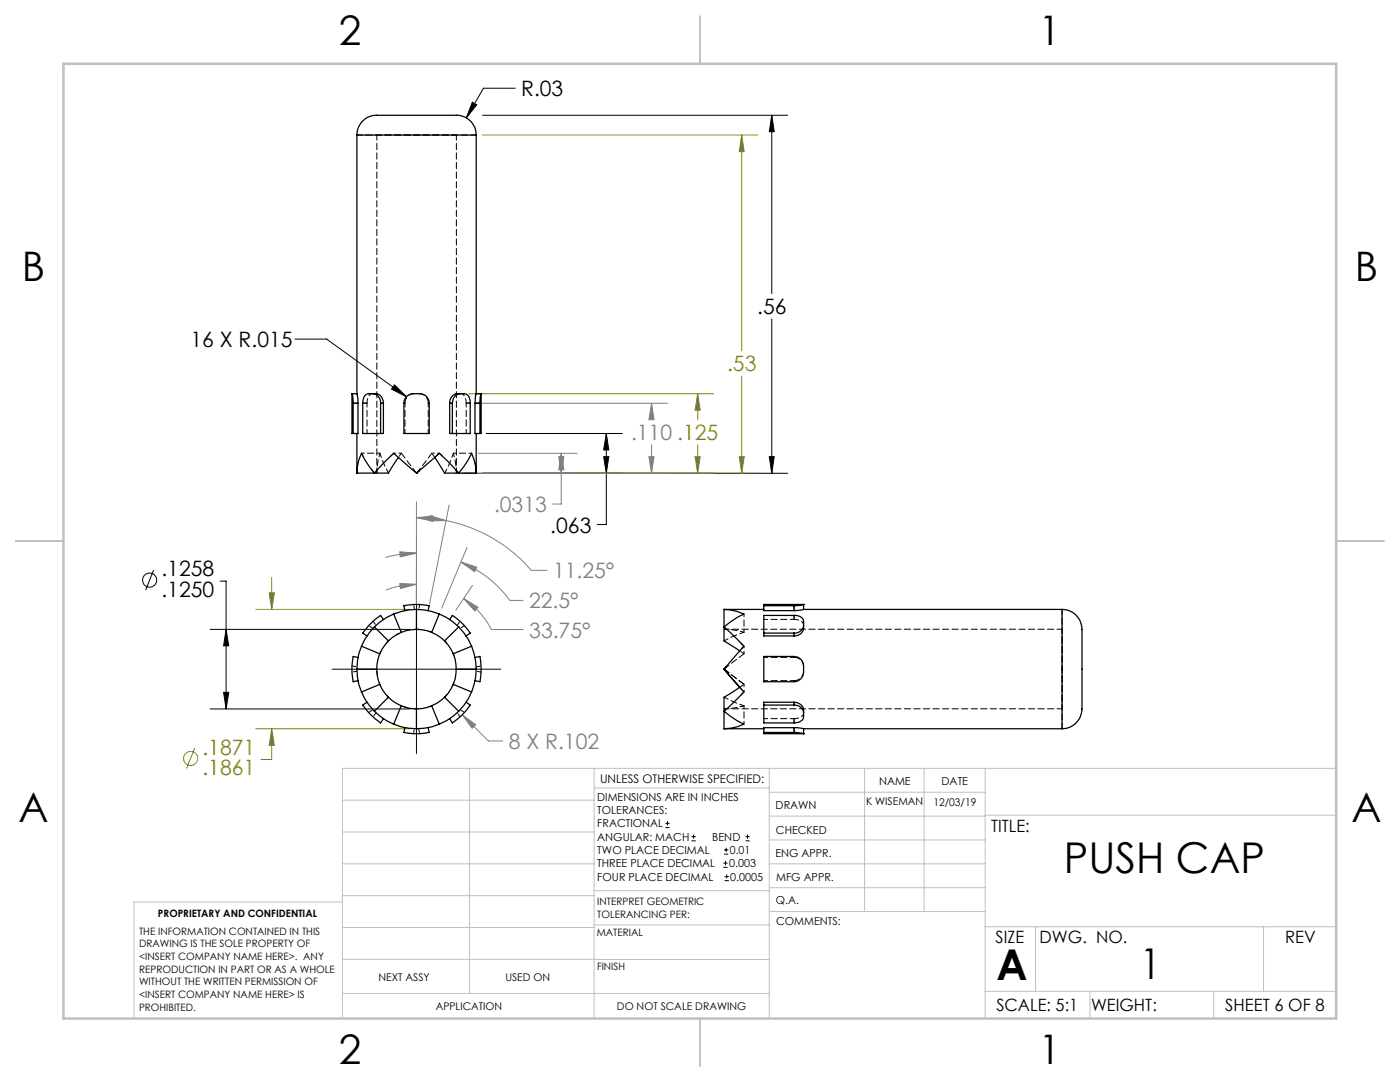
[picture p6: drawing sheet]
<svg xmlns="http://www.w3.org/2000/svg" width="279mm" height="216mm" viewBox="0 0 279 216" stroke-linecap="round" stroke-linejoin="round" font-family="sans-serif">
<g fill="none" stroke="#000" stroke-width=".2">
<path d="M102.8 17.6h-6.3l-3.4 5.9M94.3 20.4l.8 .5-2 2.6zM96.3 23h60.9M154 23v35.6M154 23l.5 3.3h-1zM58.8 67.7h6.4l15.9 11.5M78.7 76.8l2.4 2.4-3-1.6zM154 63.6v30.8M96.3 94.4h60.9M97 86.5h27.2M120.5 91.1h1l-.5 3.3zM121 86.5v18.2h-1.8"/>
<path d="M121 86.5l.5 3.3h-1zM153.5 91.1h1l-.5 3.3zM30.7 113.7l-1.6 4.1M43.9 116h1.2v25.5M83.1 116.7v33.7M41.9 125.6h39.9M44.6 138.1h1l-.5 3.4zM45.1 125.6l.5 3.3h-1zM66.3 133.5h33.6M41.9 141.5h39.9M132.8 165.1h.8M132.8 164.3h.8"/>
<path d="M133.2 163.9v.8M138 167.8h.9M138 166.9h.9M138.4 166.5v.9M144.4 173.1h.8M144.4 172.2h.8M144.5 170.4h.8M144.5 169.6h.8M144.6 175.7h.9M144.6 174.9h.9M144.8 171.8v.8M144.9 169.2v.8"/>
<path d="M145 174.5v.8M148.8 167.8h.8M148.8 166.9h.8M149.2 166.5v.9"/>
<circle cx="29.9" cy="115.8" r="1.4"/>
</g>
<g fill="none" stroke="#808000" stroke-width=".2">
<path d="M96.3 27h54.9M148 27l.5 3.3h-1zM148 27v43M93.5 78.6h48.9M139.2 78.6l.5 3.2h-1zM139.2 78.6v5.1M148 75v19.4M92.3 94.4h58.9M138.7 91.1h1l-.5 3.3zM139.2 88.8v5.6M147.5 91.1h1l-.5 3.3zM53.7 118.3h1.1l-.6 3.3z"/>
<path d="M54.2 115.3v6.3M51 121.6h30.8M38.8 149.3l-1.6 4.1M51 145.4h30.8M54.2 145.4l.6 3.3h-1.1zM54.2 145.4v6.2h-2.1"/>
<circle cx="38" cy="151.3" r="1.4"/>
</g>
<g fill="none" stroke="#808080" stroke-width=".2">
<path d="M95.1 80.5h38.1M95.4 90.5h19.8M96.3 94.4h36.9M111.5 91.1h1l-.5 3.3zM112 90.5v10.1h-1.7M112 90.5l.5 3.2h-1zM129.5 91.1h1l-.5 3.3zM130 80.5v3.2M130 88.8v5.6M130 80.5l.5 3.2h-1zM79.8 110.1l3.3 .3-3.2 .7zM79.8 116.4l3.3 .2-3.2 .8z"/>
<path d="M83.1 100.1v20.2M83.1 103.3l3.4-.3-.1 1zM83.1 103.3a27.5 27.5 0 0 1 5.9 .6M83.1 110.4a24.1 24.1 0 0 0-6.2 .8M83.1 116.6a16 16 0 0 0-6.1 1.2M85.8 102.9l3.2 1h-3.3zM89 103.9a29.9 29.9 0 0 1 17 9.9h3.2M89.6 100.8l-3.9 19.7M92 112.1l3.1 1.1-.4 .9zM92 112.1a22.4 22.4 0 0 1 9.7 7.7h2.7M92.5 119.5l2.9 1.6-.6 .8zM92.5 119.5a16.6 16.6 0 0 1 5.6 6.1h6.3"/>
<path d="M93.2 109.2l-5 12.2M94.3 116.8l-3.3 4.9M92.3 142.6l5.2 5.2h2.8M92.3 142.6l2.6 2-.7 .7z"/>
</g>
<g fill="none" stroke="#c0c0c0" stroke-width=".2">
<path d="M68.3 159.7h50.3M93.7 153.3v44.9M118.6 153.3v49.9M118.6 157.2h34.9M153.5 153.3v49.9M153.5 158.1h43.1M172.5 153.3v28.6M184.4 153.3v28.6M196.6 153.3v49.9M266.7 153.3h-198.4v49.9M68.3 178.7h50.3M68.3 172.4h50.3"/>
<path d="M68.3 166h50.3M68.3 180h-41.6v23.2M118.6 177.7h35M153.5 167.6h43.1M153.5 162.8h43.1M153.5 172.4h43.1M153.5 177.1h43.1M196.6 162.7h70.1M68.3 198.2h85.2M68.3 191.4l85.2 .1M68.3 185.1h50.3M118.6 184.6h35"/>
<path d="M153.6 181.9h43M196.6 197.8h70.1M196.6 184.9h70.1M206.7 184.9v12.9M217.5 197.8v5.4M242.2 197.8v5.4M252.2 184.9v12.9"/>
</g>
<path d="M139.7 3.2v9.5M3.1 107.9h9.6M266.7 107.9h9.5M139.7 203.2v9.6" fill="none" stroke="#c0c0c0" stroke-width=".25"/>
<path d="M12.7 12.7h254v190.5h-254z" fill="none" stroke="#c0c0c0" stroke-width=".5"/>
<g fill="#000">
<path d="M78.7 76.8l2.4 2.4-3-1.6z"/>
<path d="M44.6 138.1h1l-.5 3.4zM45.1 125.6l.5 3.3h-1zM153.5 91.1h1l-.5 3.3zM154 23l.5 3.3h-1zM94.3 20.4l-1.2 3.1 2-2.6zM120.5 91.1h1l-.5 3.3zM121 86.5l.5 3.3h-1z"/>
</g>
<path d="M53.7 118.3h1.1l-.6 3.3zM54.2 145.4l.6 3.3h-1.1zM139.2 78.6l.5 3.2h-1zM138.7 91.1h1l-.5 3.3zM148 27l.5 3.3h-1zM147.5 91.1h1l-.5 3.3z" fill="#808000"/>
<path d="M85.8 102.9l3.2 1h-3.3zM83.1 103.3l3.4-.3-.1 1zM92 112.1l3.1 1.1-.4 .9zM79.8 110.1l3.3 .3-3.2 .7zM92.5 119.5l2.9 1.6-.6 .8zM79.8 116.4l3.3 .2-3.2 .8zM92.3 142.6l1.9 2.7 .7-.7zM112 90.5l.5 3.2h-1zM111.5 91.1h1l-.5 3.3zM130 80.5l.5 3.2h-1zM129.5 91.1h1l-.5 3.3z" fill="#808080"/>
<g fill="none" stroke="#000" stroke-width=".25">
<path d="M71.2 27a4.2 4.2 0 0 1 5.1-4h13.4a4.5 4.5 0 0 1 5.2 3l.1 1M71.2 27h23.8M71.2 27v51.6M95 27v51.6M70.2 78.6l.3 1.9M70.2 78.6v7.9h.3M70.2 78.6h.1M70.2 78.6h1M71.2 78.6l.2 1.9M74.5 78.6a1.74 1.74 0 0 1 2 1.9M74.5 78.6a1.73 1.73 0 0 1 1.5 1.9M74.5 78.6a1.67 1.67 0 0 0-2.1 1.9v6h3.6"/>
<path d="M81.3 79l.9-.4h.9a2.05 2.05 0 0 1 2.6 1.9v6h-5.1v-6.5zM91.8 78.6a1.75 1.75 0 0 0-2.1 1.9M91.8 78.6a1.64 1.64 0 0 1 2 1.9v6h-3.5M91.8 78.6a1.71 1.71 0 0 0-1.5 1.9M95 78.6l-.2 1.9M95 78.6h1M96 78.6v7.9h-.2M96 78.6l-.2 1.9M70.5 80.5h.9M70.5 80.5v6M71.2 94.4l.4-2.6 .5-1.3 .7 1.3 1.9 2.6M71.2 86.5v7.9"/>
<path d="M71.2 94.4h3.4M71.4 80.5v6h-.9M74.7 94.4l3.9-3.9 4.5 3.9M76 80.5h.5M76 80.5v6M76.5 80.5v6h-.5M79.5 91.3l-2 3.1h-2.8M83.1 94.4l4.6-3.9 3.8 3.9M83.1 94.4h.1M83.6 94l-.5 .4M86.7 91.3l2 3.1h2.8M89.7 80.5v6h.6"/>
<path d="M89.7 80.5h.6M90.3 80.5v6M91.5 94.4l2-2.6 .6-1.3 .8 2.6 .1 1.3M91.6 94.4h3.4M94.8 80.5v6h1M94.8 80.5h1M95 86.5v7.9M95.8 80.5v6M71.2 133.5l.4 3.1 .5 1.5M71.2 133.5h4M71.4 131.2l-.9-.2a13 13 0 0 0 0 5l.9-.2M72.1 128.9l-.5 1.5-.4 3.1"/>
<path d="M72.1 138.1l.7 1.4 1.9 2.4M72.1 128.9l3.7 1.6M74.7 125.1l-1.9 2.5-.7 1.3M74.7 125.1l2.8 2.8M75.2 133.5v1l.6 2.1M75.8 130.5l-.6 2v1M75.8 136.6l.4 .9 1.3 1.6M75.8 136.6l-3.7 1.5M76.5 123.6l-.5-.8a13.4 13.4 0 0 0-3.6 3.5l.8 .6M77.5 127.9l-1.3 1.6-.4 1M77.5 139.1l.8 .7 1.8 1M77.5 139.1l-2.8 2.8"/>
<path d="M78.6 122.5l-1.4 .7-2.5 1.9M78.6 122.5l1.5 3.7M80.1 126.2l-1.8 1-.8 .7M80.8 121.8l-.2-.9a13 13 0 0 1 5.1 0l-.3 .9M83.1 125.6l2.1 .2 .9 .4M83.1 121.6l1.6 .1 3 .8M83.1 125.6l-2 .2-1 .4M83.1 121.6l-1.5 .1-3 .8M83.1 121.6v4M86.1 126.2l1 .4 1.6 1.3M87.7 122.5l1.4 .7 2.4 1.9M87.7 122.5l-1.6 3.7"/>
<path d="M88.7 139.1l-1.6 1.3-1 .4M88.7 127.9l.7 .8 1.1 1.8M88.7 139.1l2.8 2.8M89.7 123.6l.6-.8a12.1 12.1 0 0 1 3.5 3.5l-.8 .6M90.5 136.6l-1.1 1.8-.7 .7M90.5 130.5l.3 .9 .3 2.1M90.5 136.6l3.6 1.5M91.1 133.5l-.3 2.1-.3 1M91.1 133.5h3.9M91.5 125.1l2 2.5 .6 1.3M91.5 125.1l-2.8 2.8M94.1 138.1l-.6 1.4-2 2.4"/>
<path d="M94.1 128.9l.8 3.1 .1 1.5M94.1 128.9l-3.6 1.6M94.8 131.2l1-.2a13 13 0 0 1 0 5l-1-.2M95 133.5l-.1 1.6-.8 3M144.5 133.5l3.9 4.6-3.9 3.8M144.5 125.1l3.9 3.8-3.9 4.6M144.5 121.6l1.3 .1 2.6 .8-1.3 .7-2.6 1.9M144.5 133.5l3.1 3.6-3.1 2v2.8M144.5 125.1v2.8l3.1 2M144.5 133.5h.1M144.5 121.6h7.9M144.5 121.6v3.4"/>
<path d="M144.9 133l-.4 .5M152.4 131h6.1a2.19 2.19 0 0 1 1.9 2.8 1.98 1.98 0 0 1-1.9 2.2h-6.1zM152.4 126.3v.6h6.1M152.4 120.9v.9h6.1M152.4 126.3h6.1M152.4 120.9h6.1M158.5 120.9v.9M158.5 126.3v.6M160.4 124.8a1.78 1.78 0 0 1-1.9 2.1M160.4 121.6l-1.9 .2M160.4 124.8a1.73 1.73 0 0 1-1.9 1.5M160.4 124.8a1.64 1.64 0 0 0-1.9-2h-6.1v3.5"/>
<path d="M160.4 120.6l-1.9 .3M160.4 120.6h-8v.3M160.4 120.6h.1M160.4 121.6h51.5M160.4 120.6v1M211.9 121.6a4.1 4.1 0 0 1 4 4.9v10.8a19.8 19.8 0 0 1-.2 5.5 3.9 3.9 0 0 1-3.8 2.6M211.9 121.6v23.8M73.2 140.1l-.8 .6a14.2 14.2 0 0 0 3.6 3.6l.5-.9M74.7 141.9l2.5 1.9 1.4 .7M78.6 144.5l1.4 .5 3.1 .4M80.1 140.8l1 .4 2 .3M80.1 140.8l-1.5 3.7"/>
<path d="M80.8 145.2l-.2 1a13 13 0 0 0 5.1 0l-.3-1M83.1 141.5v3.9M86.1 140.8l-.9 .4-2.1 .3M86.1 140.8l1.6 3.7M87.7 144.5l-1.5 .5-3.1 .4M91.5 141.9l-2.4 1.9-1.4 .7M93 140.1l.8 .6a12.8 12.8 0 0 1-3.5 3.6l-.6-.9M144.5 141.9l2.6 1.9 1.3 .7-1.3 .5-2.6 .4M144.5 145.4h7.9M144.5 142v3.4M152.4 140.7v3.6h6.1a1.57 1.57 0 0 0 1.9-1.5v-.6M152.4 146.2v.2h8"/>
<path d="M152.4 140.7h6.1M152.4 146.2h6.1M158.5 140.1a1.79 1.79 0 0 1 1.9 2.1M158.5 145.2l1.9 .2M158.5 140.7a1.77 1.77 0 0 1 1.9 1.5M158.5 146.2l1.9 .2M158.5 140.1h-6.1v.6M158.5 145.2h-6.1v1M158.5 140.1v.6M158.5 145.2v1M160.4 146.4h.1M160.4 145.4h51.5"/>
<path d="M160.4 145.4v1"/>
</g>
<g fill="none" stroke="#000" stroke-width=".2" stroke-dasharray="1.3 .6" stroke-dashoffset=".5">
<path d="M70.5 80.4h1M73.2 80.4v6.1M74.7 94.4l.6-.7M75.8 90.4l-.5 2.7-.1 1.3M77.9 91.1l.7-.7M80.1 90.4l-.6 .9M80.8 80.4v6.1M85.5 80.4v6.1M86.8 91.3l-.6-.9M86.9 91.1l.8-.7M87.7 90.4l.7 .7M91 93.7l.6 .7"/>
<path d="M91.1 94.4l-.1-1.3-.5-2.7M93 80.4v6.1M94.8 80.4h1M70.3 132.9l.9 .2M71.2 133.9l-.9 .2M74.4 125.4l-.8-.6M74.5 123.9l.5 .9M75.7 130.6l.5-.9M82.7 121.6l-.2-1M82.9 125.6h.9M83.8 120.6l-.2 1M85.5 125.9l.9 .4"/>
<path d="M89.3 138.5l-.7 .8M91.3 124.8l.5-.9M92.7 124.8l-.8 .6M95 133.1l1-.2M96 134.1l-1-.2M144.5 125.1l.7 .6M147.6 137.1l.9-.6M147.8 128.3l.7 .6M148.5 128.9l-.7 .8M148.5 138.1l-.7 .6M148.5 130.5l-.9-.6M148.5 126.2l-2.7-.6h-1.3"/>
<path d="M158.5 123.6h-6.1M158.5 135.8h-6.1M158.5 131.2h-6.1M158.5 120.8v1M212 133.5v-7.9M73.6 142.2l.8-.6M75 142.2l-.5 .8M82.5 146.4l.2-1M83.6 145.4l.2 1M91.8 143l-.5-.8M91.9 141.6l.8 .6M144.5 141.4h1.3l2.7-.6"/>
<path d="M145.2 141.3l-.7 .6M158.5 143.4h-6.1M158.5 145.2v.9M212 141.4v-7.9"/>
</g>
<g fill="none" stroke="#000" stroke-width=".2" stroke-dasharray="1.3 .6" stroke-dashoffset=".4">
<path d="M72.1 90.4l.4 .7M72.4 80.4h.8M73.2 80.4h-.8M74.2 93.8l.5 .6M77.5 94.4l-1.2-2.6-.5-1.4M90.5 90.4l-.5 1.4-1.2 2.6M93 80.4h.9M93.9 80.4h-.9M76 136.9l-.3-.7M77.2 128.3l.6-.6M90.3 130.2l.4 .8M90.6 136.3l-.4 .8"/>
<path d="M144.5 127.9l2.7-1.3 1.3-.4M158.5 122.8v.8M158.5 123.6v-.8M83.5 141.4h-.8M148.5 140.8l-.8 .2M148.5 140.8l-1.3-.4-2.7-1.3M158.5 143.4v.8M158.5 144.2v-.8"/>
</g>
<path d="M75.3 134.6l-.1-1.2M77.6 139.2l-.8-.9M79.1 126.7l1-.5M88.7 127.9l.8 .9M147.6 137.1l.9 1M81.1 141.2l-1.1-.4M86.2 140.8l-1.1 .4" fill="none" stroke="#000" stroke-width=".2" stroke-dasharray="1.3 .6" stroke-dashoffset=".6"/>
<g fill="none" stroke="#000" stroke-width=".2" stroke-dasharray="1.3 .6">
<path d="M76 80.4h.5M80.6 80.4h.2M80.8 80.4h-.2M83.1 94.4l-3-4M83.1 94.4h.1M85.5 80.4h.2M85.7 80.4h-.2M86.2 90.4l-3.1 4M89.8 80.4h.5M144.5 133.5l4-3M144.5 133.5h.1M144.5 133.5l4 3"/>
<path d="M148.5 136.5l-4-3M158.5 131v.2M158.5 135.8v.2M158.5 126.3v.6M158.5 131.2v-.2M158.5 136v-.2M158.5 140.1v.6"/>
</g>
<path d="M83.6 78.5a1.89 1.89 0 0 1 1.9 1.9M80.8 80.4a1.89 1.89 0 0 1 1.9-1.9M158.5 131.2a1.89 1.89 0 0 1 1.9 1.9M160.4 133.9a1.89 1.89 0 0 1-1.9 1.9" fill="none" stroke="#000" stroke-width=".2" stroke-dasharray="1.3 .6" stroke-dashoffset=".1"/>
<path d="M91.1 26.9h-15.9M91.9 78.5a1.56 1.56 0 0 1 1.1 1.9M73.2 80.4a1.69 1.69 0 0 1 1.2-1.9M158.5 123.6a1.69 1.69 0 0 1 1.9 1.2M160.4 142.2a1.56 1.56 0 0 1-1.9 1.2" fill="none" stroke="#000" stroke-width=".2" stroke-dasharray="1.3 .6" stroke-dashoffset=".3"/>
<path d="M80.1 90.4h-1.5M86.2 90.4h1.5M148.5 130.5v-1.6M148.5 136.5v1.6" fill="none" stroke="#000" stroke-width=".2" stroke-dasharray="1.3 .6" stroke-dashoffset=".8"/>
<path d="M75.8 90.4h-3.7M90.5 90.4h3.6M148.5 126.2v-3.7M148.5 140.8v3.7" fill="none" stroke="#000" stroke-width=".2" stroke-dasharray="1.3 .6" stroke-dashoffset=".7"/>
<path d="M71.2 26.9h23.9M75.2 26.9v67.5M91.1 94.4v-67.5M212 121.6v23.8M212 125.6h-67.5M144.5 141.4h67.5" fill="none" stroke="#000" stroke-width=".2" stroke-dasharray="1.3 .6" stroke-dashoffset=".2"/>
<g font-size="8.5">
<text x="212.3" y="174.2">PUSH CAP</text>
<text x="198.9" y="195.5">A</text>
<text x="227.5" y="195.4">1</text>
</g>
<g font-size="8.1">
<text x="67.6" y="8.9">2</text>
<text x="207.3" y="8.9">1</text>
<text x="4.4" y="56.2">B</text>
<text x="270.4" y="56.2">B</text>
<text x="3.7" y="164.1">A</text>
<text x="269.7" y="164.1">A</text>
<text x="67.6" y="212.4">2</text>
<text x="207.3" y="212.4">1</text>
</g>
<g font-size="4.2">
<text x="104" y="19.2">R.03</text>
<text x="151.1" y="62.7">.56</text>
<text x="38" y="69.3">16 X R.015</text>
<text x="109.8" y="106.3">.063</text>
<text x="32.2" y="115">.1258</text>
<text x="32.2" y="119.1">.1250</text>
</g>
<g font-size="4.2" fill="#808000">
<text x="145.1" y="74.1">.53</text>
<text x="40.4" y="150.6">.1871</text>
<text x="40.4" y="154.7">.1861</text>
</g>
<g font-size="4.2" fill="#808080">
<text x="125.9" y="87.8">.110 .125</text>
<text x="98.6" y="102.2">.0313</text>
<text x="110.4" y="115.4">11.25°</text>
<text x="105.6" y="121.4">22.5°</text>
<text x="105.6" y="127.2">33.75°</text>
<text x="101.5" y="149.4">8 X R.102</text>
</g>
<g font-size="3.4">
<text x="197.8" y="166">TITLE:</text>
<text x="198.7" y="188.1">SIZE</text>
<text x="207.5" y="188.1">DWG. NO.</text>
<text x="256.5" y="188.2">REV</text>
<text x="198.8" y="201.7">SCALE: 5:1</text>
<text x="217.7" y="201.8">WEIGHT:</text>
<text x="244.5" y="201.7">SHEET 6 OF 8</text>
</g>
<text font-size="2.4" x="119.8" y="156.2">UNLESS OTHERWISE SPECIFIED:</text>
<g font-size="2.2">
<text x="119.2" y="159.8">DIMENSIONS ARE IN INCHES</text>
<text x="154.8" y="161.4">DRAWN</text>
<text x="175.4" y="156.6">NAME</text>
<text x="187.9" y="156.7">DATE</text>
<text x="119.2" y="162.4">TOLERANCES:</text>
<text x="119.2" y="165.1">FRACTIONAL</text>
<text x="119.2" y="167.8">ANGULAR: MACH</text>
<text x="142.2" y="167.8">BEND</text>
<text x="154.9" y="166.3">CHECKED</text>
<text x="119.2" y="173.1">THREE PLACE DECIMAL</text>
<text x="119.2" y="170.4">TWO PLACE DECIMAL</text>
<text x="145.5" y="173.1">0.003</text>
<text x="145.7" y="170.4">0.01</text>
<text x="154.8" y="171">ENG APPR.</text>
<text x="119.2" y="175.7">FOUR PLACE DECIMAL</text>
<text x="145.8" y="175.7">0.0005</text>
<text x="154.9" y="175.7">MFG APPR.</text>
<text x="154.9" y="180.4">Q.A.</text>
<text x="154.9" y="184.6">COMMENTS:</text>
</g>
<g font-size="2.1">
<text x="172.9" y="160.6">K WISEMAN</text>
<text x="186.3" y="160.7">12/03/19</text>
<text x="75.5" y="195.7">NEXT ASSY</text>
<text x="100.9" y="195.7">USED ON</text>
<text x="86.9" y="201.5">APPLICATION</text>
<text x="123.1" y="201.6">DO NOT SCALE DRAWING</text>
</g>
<g font-size="2">
<text x="31.5" y="182.9">PROPRIETARY AND CONFIDENTIAL</text>
<text x="119.2" y="180.6">INTERPRET GEOMETRIC</text>
<text x="119.2" y="183.1">TOLERANCING PER:</text>
<text x="27.8" y="186.5">THE INFORMATION CONTAINED IN THIS</text>
<text x="27.8" y="189">DRAWING IS THE SOLE PROPERTY OF</text>
<text x="27.8" y="191.6">&lt;INSERT COMPANY NAME HERE&gt;. ANY</text>
<text x="119.1" y="186.7">MATERIAL</text>
<text x="27.8" y="194.1">REPRODUCTION IN PART OR AS A WHOLE</text>
<text x="27.8" y="196.6">WITHOUT THE WRITTEN PERMISSION OF</text>
<text x="119.1" y="193.5">FINISH</text>
<text x="27.8" y="199.1">&lt;INSERT COMPANY NAME HERE&gt; IS</text>
<text x="27.8" y="201.7">PROHIBITED.</text>
</g>
</svg>
